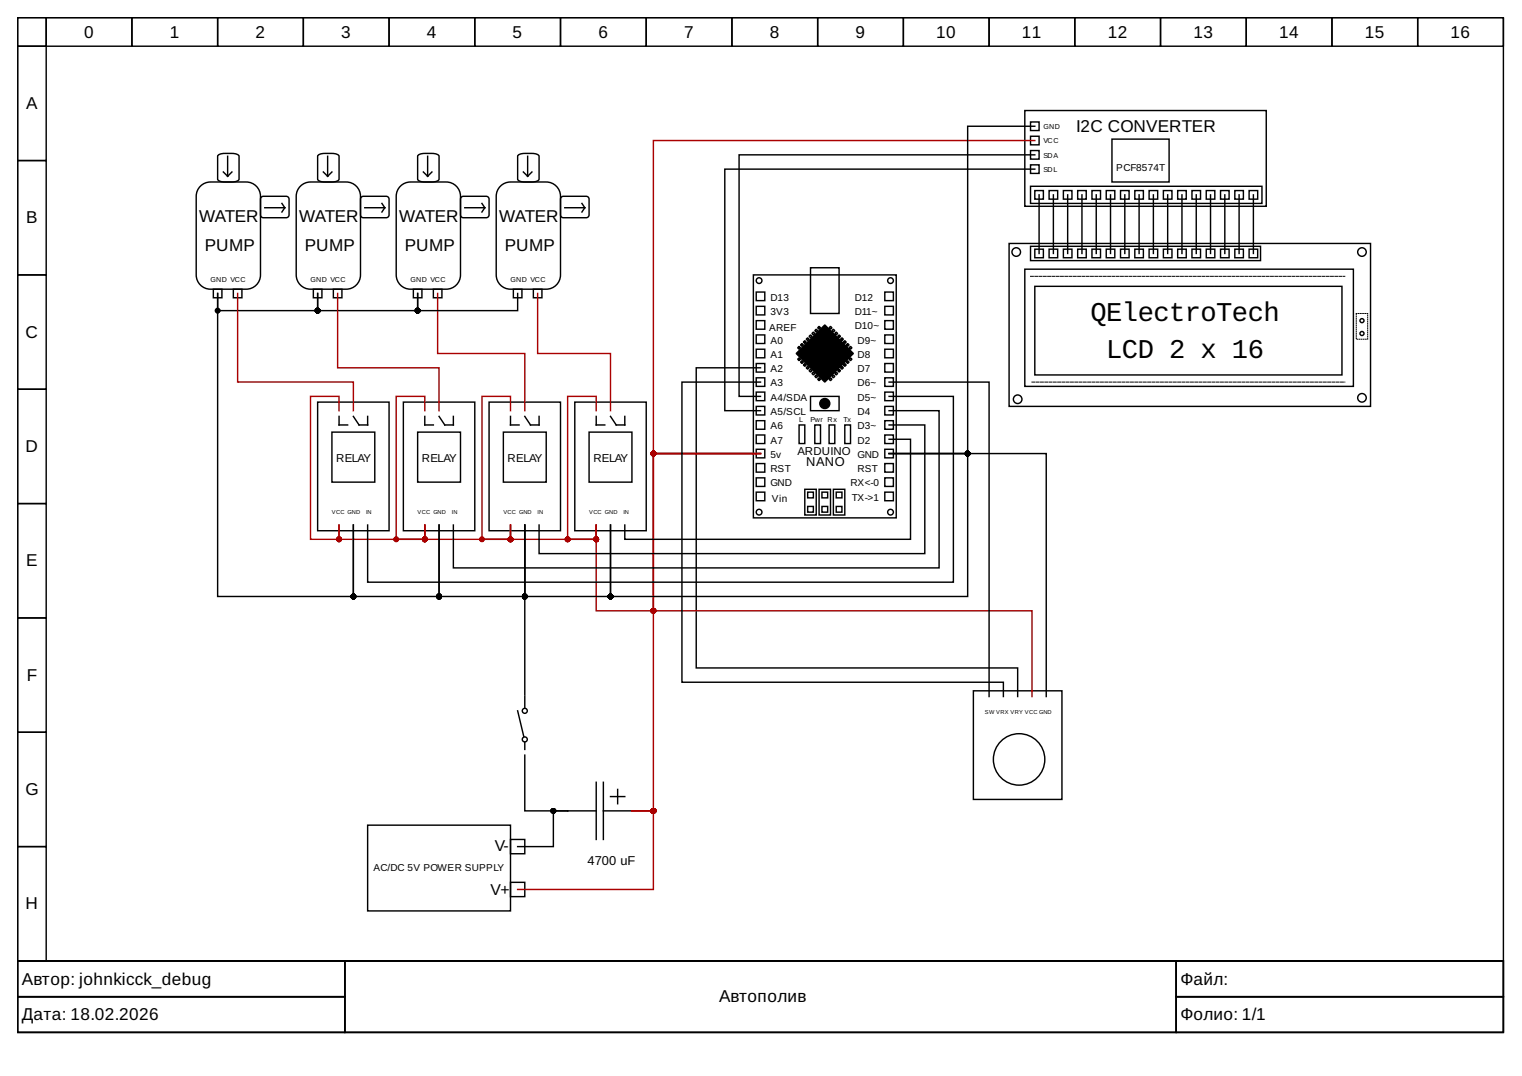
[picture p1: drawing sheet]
<svg xmlns="http://www.w3.org/2000/svg" width="297mm" height="210mm" viewBox="0 0 297 210" stroke-linecap="round" stroke-linejoin="round" font-family="sans-serif">
<g fill="none" stroke="#000" stroke-width=".28">
<path d="M3.4 3.4h290v184.1h-290zM3.4 3.4h5.6v5.6h-5.6zM3.4 9h5.6v22.3h-5.6zM9 3.4h16.7v5.6h-16.7zM25.7 3.4h16.8v5.6h-16.8zM42.5 3.4h16.7v5.6h-16.7zM59.2 3.4h16.7v5.6h-16.7zM75.9 3.4h16.8v5.6h-16.8zM92.7 3.4h16.7v5.6h-16.7zM109.4 3.4h16.7v5.6h-16.7zM126.1 3.4h16.7v5.6h-16.7zM142.8 3.4h16.8v5.6h-16.8z"/>
<path d="M159.6 3.4h16.7v5.6h-16.7zM176.3 3.4h16.7v5.6h-16.7zM193 3.4h16.8v5.6h-16.8zM209.8 3.4h16.7v5.6h-16.7zM226.5 3.4h16.7v5.6h-16.7zM243.2 3.4h16.8v5.6h-16.8zM260 3.4h16.7v5.6h-16.7zM276.7 3.4h16.7v5.6h-16.7zM3.4 31.3h5.6v22.3h-5.6zM39.3 36.1l1.1-.5 .7-.1h7a2.79 2.79 0 0 1 2.7 2.8v15.3a2.79 2.79 0 0 1-2.7 2.8h-7a2.79 2.79 0 0 1-2.8-2.8v-15.3a2.78 2.78 0 0 1 1-2.2zM42.6 30.3a5.3 5.3 0 0 1 3.9 0l.2 .2v4.4a1.32 1.32 0 0 1-1.4 .6 3.9 3.9 0 0 1-2.7-.3l-.1-.3v-4.4zM43.6 33.6l.8 .8"/>
<path d="M44.4 30.5v3.9M45.3 33.6l-.9 .8M51.1 38.4h5l.3 .4-.1 3.4-.4 .3-4.8-.1-.3-.5v-3.1zM55 39.7l.6 .8M58.9 36.1l1.1-.5 .6-.1h7a2.79 2.79 0 0 1 2.8 2.8v15.3a2.79 2.79 0 0 1-2.8 2.8h-7a2.79 2.79 0 0 1-2.8-2.8v-15.3a2.78 2.78 0 0 1 1.1-2.2zM62.1 30.3a5.3 5.3 0 0 1 4 0l.1 .2v4.4a1.32 1.32 0 0 1-1.4 .6 3.9 3.9 0 0 1-2.7-.3l-.1-.3v-4.4zM63.1 33.6l.8 .8M63.9 30.5v3.9M64.8 33.6l-.9 .8M70.6 38.4h5.1l.2 .4v3.4l-.5 .3-4.8-.1-.2-.5v-3.1zM74.5 39.7l.6 .8M78.4 36.1l1.1-.5 .6-.1h7a2.79 2.79 0 0 1 2.8 2.8v15.3a2.79 2.79 0 0 1-2.8 2.8h-7a2.79 2.79 0 0 1-2.8-2.8v-15.3a2.78 2.78 0 0 1 1.1-2.2z"/>
<path d="M81.6 30.3a5.3 5.3 0 0 1 4 0l.1 .2v4.4a1.32 1.32 0 0 1-1.4 .6 3.9 3.9 0 0 1-2.7-.3l-.1-.3v-4.4zM82.6 33.6l.9 .8M83.5 30.5v3.9M84.3 33.6l-.8 .8M90.1 38.4h5.1l.2 .4v3.4l-.5 .3-4.8-.1-.2-.5v-3.1zM94.1 39.7l.5 .8M97.9 36.1l1.1-.5 .6-.1h7a2.79 2.79 0 0 1 2.8 2.8v15.3a2.79 2.79 0 0 1-2.8 2.8h-7a2.79 2.79 0 0 1-2.8-2.8v-15.3a2.78 2.78 0 0 1 1.1-2.2zM101.1 30.3a5.3 5.3 0 0 1 4 0l.1 .2v4.4a1.32 1.32 0 0 1-1.4 .6 3.9 3.9 0 0 1-2.7-.3l-.1-.3v-4.4zM102.1 33.6l.9 .8M103 30.5v3.9M103.8 33.6l-.8 .8M109.7 38.4h5l.3 .4-.1 3.4-.5 .3-4.7-.1-.3-.5v-3.1z"/>
<path d="M113.6 39.7l.5 .8M200 21.6h47.1v18.6h-47.1zM201.1 29.4h1.7v1.6h-1.7zM201.1 32.2h1.7v1.6h-1.7zM201.1 26.6h1.7v1.7h-1.7zM201.1 23.8h1.7v1.7h-1.7zM201.1 36.3h45.2v3.4h-45.2zM202 33h-60.5v47.1h6.9M202 24.6h-13.1v63.9h-15.4M202 30.2h-57.8v47.1h4.2M202 37.2h1.6v1.6h-1.6zM202.8 38v11.4"/>
<path d="M204.7 37.2h1.7v1.6h-1.7zM205.6 38v11.4M207.5 37.2h1.7v1.6h-1.7zM208.4 38v11.4M210.3 37.2h1.7v1.6h-1.7zM211.2 38v11.4M213.1 37.2h1.7v1.6h-1.7zM213.9 38v11.4M215.9 37.2h1.7v1.6h-1.7zM216.7 38v11.4M217 27.1h11.2v8.4h-11.2zM218.7 37.2h1.7v1.6h-1.7z"/>
<path d="M219.5 38v11.4M221.5 37.2h1.6v1.6h-1.6zM222.3 38v11.4M224.3 37.2h1.6v1.6h-1.6zM225.1 38v11.4M227.1 37.2h1.6v1.6h-1.6zM227.9 38v11.4M229.8 37.2h1.7v1.6h-1.7zM230.7 38v11.4M232.6 37.2h1.7v1.6h-1.7zM233.5 38v11.4M235.4 37.2h1.7v1.6h-1.7z"/>
<path d="M236.3 38v11.4M238.2 37.2h1.7v1.6h-1.7zM239 38v11.4M241 37.2h1.7v1.6h-1.7zM241.8 38v11.4M243.8 37.2h1.7v1.6h-1.7zM244.6 38v11.4M3.4 53.6h5.6v22.3h-5.6zM41.6 56.4h1.7v1.7h-1.7zM45.5 56.4h1.7v1.7h-1.7zM51.7 40.5h3.9M55.6 40.5l-.6 .9"/>
<path d="M61.2 56.4h1.6v1.7h-1.6zM65.1 56.4h1.6v1.7h-1.6zM71.2 40.5h3.9M75.1 40.5l-.6 .9M80.7 56.4h1.6v1.7h-1.6zM84.6 56.4h1.6v1.7h-1.6zM90.7 40.5h3.9M94.6 40.5l-.5 .9M100.2 56.4h1.7v1.7h-1.7zM101 57.3v3.3h-19.5v-3.3v3.3h-19.5v-3.3v3.3h-19.5v-3.3v59.1h26.5v-14v14h16.7v-14v14h16.7v-14M104.1 56.4h1.7v1.7h-1.7zM110.2 40.5h3.9"/>
<path d="M114.1 40.5l-.5 .9M147 53.6h27.9v47.4h-27.9zM147.6 59.8h1.7v1.6h-1.7zM147.6 57h1.7v1.6h-1.7zM158.2 52.2h5.6v9h-5.6zM172.7 59.8h1.7v1.6h-1.7zM172.7 57h1.7v1.6h-1.7zM196.9 47.5h70.6v31.8h-70.6zM200 52.5h64.1v22.9h-64.1zM201.1 48.1h44.9v2.7h-44.9zM202 48.6h1.6v1.7h-1.6zM202 55.9h59.9v17.2h-59.9z"/>
<path d="M204.7 48.6h1.7v1.7h-1.7zM207.5 48.6h1.7v1.7h-1.7zM210.3 48.6h1.7v1.7h-1.7zM213.1 48.6h1.7v1.7h-1.7zM215.9 48.6h1.7v1.7h-1.7zM218.7 48.6h1.7v1.7h-1.7zM221.5 48.6h1.6v1.7h-1.6zM224.3 48.6h1.6v1.7h-1.6zM227.1 48.6h1.6v1.7h-1.6zM229.8 48.6h1.7v1.7h-1.7zM232.6 48.6h1.7v1.7h-1.7zM235.4 48.6h1.7v1.7h-1.7z"/>
<path d="M238.2 48.6h1.7v1.7h-1.7zM241 48.6h1.7v1.7h-1.7zM243.8 48.6h1.7v1.7h-1.7zM3.4 75.9h5.6v22.3h-5.6zM62 78.4h13.9v25.1h-13.9zM78.7 78.4h14v25.1h-14zM95.4 78.4h14v25.1h-14zM112.2 78.4h13.9v25.1h-13.9zM147.6 62.5h1.7v1.7h-1.7zM147.6 68.1h1.7v1.7h-1.7zM147.6 70.9h1.7v1.7h-1.7zM147.6 65.3h1.7v1.7h-1.7z"/>
<path d="M147.6 76.5h1.7v1.7h-1.7zM147.6 79.3h1.7v1.7h-1.7zM147.6 73.7h1.7v1.7h-1.7zM148.4 71.7h-12.5v58.6h62.7v5.6M148.4 74.5h-15.3v58.6h62.7v2.8M155.7 70.1l.3-.3 .2 .3-.2 .3zM155.7 67.8l.3-.2 .2 .2-.2 .3zM156.2 67.3l.3-.3 .3 .3-.3 .3zM156.2 70.6l.3-.2 .3 .2-.3 .3zM156.8 71.2l.3-.3 .2 .3-.2 .3zM156.8 66.7l.3-.2 .2 .2-.2 .3zM157.3 66.2l.3-.3 .3 .3-.3 .3z"/>
<path d="M157.6 71.5l.3 .2-.3 .3-.3-.3zM157.9 65.6l.3-.3 .3 .3-.3 .3zM158.2 72l.3 .3-.3 .3-.3-.3zM158.2 77.3h5.6v2.8h-5.6zM158.5 65.1l.2-.3 .3 .3-.3 .2zM158.7 72.6l.3 .3-.3 .2-.2-.2zM159 64.5l.3-.3 .3 .3-.3 .3zM159.3 73.1l.3 .3-.3 .3-.3-.3zM159.6 63.9l.3-.2 .2 .2-.2 .3zM159.9 73.7l.2 .3-.2 .3-.3-.3zM161.8 63.9l.3-.2 .3 .2-.3 .3zM161.8 74l.3-.3 .3 .3-.3 .3z"/>
<path d="M162.4 64.5l.2-.3 .3 .3-.3 .3zM162.4 73.4l.2-.3 .3 .3-.3 .3zM162.9 65.1l.3-.3 .3 .3-.3 .2zM162.9 72.9l.3-.3 .3 .3-.3 .2zM163.5 65.6l.3-.3 .2 .3-.2 .3zM163.5 72.3l.3-.3 .2 .3-.2 .3zM164 66.2l.3-.3 .3 .3-.3 .3zM164 71.7l.3-.2 .3 .2-.3 .3zM164.6 66.7l.3-.2 .3 .2-.3 .3zM164.6 71.2l.3-.3 .3 .3-.3 .3zM165.4 70.4l.3 .2-.3 .3-.2-.3zM165.4 67l.3 .3-.3 .3-.2-.3z"/>
<path d="M166 67.6l.3 .2-.3 .3-.3-.3zM166 69.8l.3 .3-.3 .3-.3-.3zM172.7 62.5h1.7v1.7h-1.7zM172.7 68.1h1.7v1.7h-1.7zM172.7 76.5h1.7v1.7h-1.7zM172.7 79.3h1.7v1.7h-1.7zM172.7 70.9h1.7v1.7h-1.7zM172.7 73.7h1.7v1.7h-1.7zM172.7 65.3h1.7v1.7h-1.7zM173.5 74.5h19.5v61.4M173.5 77.3h12.6v36.3h-114.4v-11.2M3.4 98.2h5.6v22.3h-5.6z"/>
<path d="M64.8 84.3h8.3v9.8h-8.3zM66.2 81.2v1.7h1.6M69 81.2l1.1 1.7h1.6v-1.7M81.5 84.3h8.4v9.8h-8.4zM82.9 81.2v1.7h1.7M85.7 81.2l1.1 1.7h1.7v-1.7M98.2 84.3h8.4v9.8h-8.4zM99.6 81.2v1.7h1.7M102.4 81.2l1.1 1.7h1.7v-1.7M115 84.3h8.3v9.8h-8.3zM116.4 81.2v1.7h1.6M119.1 81.2l1.2 1.7h1.6v-1.7"/>
<path d="M147.6 84.9h1.7v1.6h-1.7zM147.6 87.6h1.7v1.7h-1.7zM147.6 82.1h1.7v1.6h-1.7zM147.6 93.2h1.7v1.7h-1.7zM147.6 96h1.7v1.7h-1.7zM147.6 90.4h1.7v1.7h-1.7zM156 82.9h1.1v3.6h-1.1zM157.1 95.4h2.2v5.1h-2.2zM157.6 98.8h1.1v1.1h-1.1zM157.6 96h1.1v1.1h-1.1zM159 82.9h1.1v3.6h-1.1zM159.9 95.4h2.2v5.1h-2.2z"/>
<path d="M160.4 98.8h1.1v1.1h-1.1zM160.4 96h1.1v1.1h-1.1zM161.8 82.9h1.1v3.6h-1.1zM162.6 95.4h2.3v5.1h-2.3zM163.2 96h1.1v1.1h-1.1zM163.2 98.8h1.1v1.1h-1.1zM164.9 82.9h1.1v3.6h-1.1zM172.7 93.2h1.7v1.7h-1.7zM172.7 84.9h1.7v1.6h-1.7zM172.7 87.6h1.7v1.7h-1.7zM172.7 96h1.7v1.7h-1.7zM172.7 90.4h1.7v1.7h-1.7z"/>
<path d="M172.7 82.1h1.7v1.6h-1.7zM173.5 88.5h30.7v47.4M173.5 80.1h9.8v30.7h-94.8v-8.4M173.5 85.7h4.2v19.5h-55.8v-2.8M173.5 82.9h7v25.1h-75.3v-5.6M173.5 88.5h15.4v27.9h-69.8v-14v14h-16.7v-14M102.4 102.4v33.2M3.4 120.5h5.6v22.3h-5.6zM101 138.7l1.2 5M102.4 135.9v2.1M190 134.8h17.3v21.2h-17.3zM3.4 142.8h5.6v22.4h-5.6z"/>
<path d="M102.4 144.8v1.4M102.4 147.3v10.9h8.4M110.8 158.2h5.6M110.8 158.2h-2.8v7h-7M116.4 152.6v11.2M117.8 152.6v11.2M117.8 158.2h5.5M119.1 155.4h2.8M120.5 154v2.8M3.4 165.2h5.6v22.3h-5.6zM71.7 161h27.9v16.7h-27.9zM99.6 163.8h2.8v2.7h-2.8z"/>
<path d="M99.6 172.1h2.8v2.8h-2.8zM3.4 187.5h290v13.9h-290zM3.4 187.5h63.9v6.9h-63.9zM3.4 194.4h63.9v7h-63.9zM67.3 187.5h162.3v13.9h-162.3zM229.6 187.5h63.8v6.9h-63.8zM229.6 194.4h63.8v7h-63.8z"/>
<circle cx="148.1" cy="54.7" r=".56"/>
<circle cx="173.8" cy="54.7" r=".56"/>
<circle cx="198.3" cy="49.2" r=".84"/>
<circle cx="265.8" cy="49.2" r=".84"/>
<circle cx="198.6" cy="77.9" r=".84"/>
<circle cx="265.8" cy="77.6" r=".84"/>
<circle cx="265.8" cy="62.6" r=".39"/>
<circle cx="265.8" cy="65.1" r=".39"/>
<circle cx="148.1" cy="99.9" r=".56"/>
<circle cx="173.8" cy="99.9" r=".56"/>
<circle cx="102.4" cy="138.7" r=".49"/>
<circle cx="102.4" cy="144.2" r=".49"/>
<circle cx="198.9" cy="148.1" r="5"/>
</g>
<path d="M201.1 53.9h61.4M201.4 74.5h61.1" fill="none" stroke="#000" stroke-width=".2" stroke-dasharray=".6 .3"/>
<path d="M264.7 61.2h2.2v5h-2.2z" fill="none" stroke="#000" stroke-width=".2" stroke-dasharray=".1 .3"/>
<g fill="#000" stroke="#000" stroke-width=".28">
<path d="M155.4 69l5.6-5.6 5.5 5.6-5.5 5.5z" fill-rule="evenodd"/>
<circle cx="42.5" cy="60.6" r=".42"/>
<circle cx="62" cy="60.6" r=".42"/>
<circle cx="81.5" cy="60.6" r=".42"/>
<circle cx="161" cy="78.7" r=".98"/>
<circle cx="188.9" cy="88.5" r=".42"/>
<circle cx="69" cy="116.4" r=".42"/>
<circle cx="85.7" cy="116.4" r=".42"/>
<circle cx="102.4" cy="116.4" r=".42"/>
<circle cx="119.1" cy="116.4" r=".42"/>
<circle cx="108" cy="158.2" r=".42"/>
</g>
<g fill="none" stroke="#a00" stroke-width=".28">
<path d="M202 27.4h-74.5v61.1h20.9M46.4 57.3v17.2h22.6v5.6M65.9 57.3v14.4h19.8v8.4M85.4 57.3v11.7h17v11.1M104.9 57.3v11.7h14.2v11.1M66.2 80.1v-2.8h-5.6v27.9h5.6v-2.8v2.8h16.7v-2.8M82.9 80.1v-2.8h-5.6v27.9h5.6v-2.8M99.6 80.1v-2.8h-5.5v27.9h5.5v-2.8M116.4 80.1v-2.8h-5.6v27.9h5.6v-2.8M148.4 88.5h-20.9v30.6h-11.1v-16.7M148.4 88.5h-20.9v69.7h-4.2h4.2v15.3h-26.5M148.4 88.5h-20.9v30.6h73.9v16.8"/>
<path d="M82.9 102.4v2.8h16.7v-2.8M99.6 102.4v2.8h16.8v-2.8"/>
</g>
<g fill="#a00" stroke="#a00" stroke-width=".28">
<circle cx="127.5" cy="88.5" r=".42"/>
<circle cx="116.4" cy="105.2" r=".42"/>
<circle cx="99.6" cy="105.2" r=".42"/>
<circle cx="82.9" cy="105.2" r=".42"/>
<circle cx="66.2" cy="105.2" r=".42"/>
<circle cx="127.5" cy="119.1" r=".42"/>
<circle cx="127.5" cy="158.2" r=".42"/>
<circle cx="77.3" cy="105.2" r=".42"/>
<circle cx="110.8" cy="105.2" r=".42"/>
<circle cx="94.1" cy="105.2" r=".42"/>
</g>
<g font-size="5.3">
<text x="212.8" y="62.5">QElectroTech</text>
<text x="215.9" y="69.8">LCD 2 x 16</text>
</g>
<g font-size="3.3">
<text x="16.4" y="7.3">0</text>
<text x="33.1" y="7.3">1</text>
<text x="49.9" y="7.3">2</text>
<text x="66.6" y="7.3">3</text>
<text x="83.3" y="7.3">4</text>
<text x="100" y="7.3">5</text>
<text x="116.8" y="7.3">6</text>
<text x="133.5" y="7.3">7</text>
<text x="150.2" y="7.3">8</text>
<text x="167" y="7.3">9</text>
<text x="182.7" y="7.3">10</text>
<text x="199.4" y="7.3">11</text>
<text x="216.2" y="7.3">12</text>
<text x="232.9" y="7.3">13</text>
<text x="249.6" y="7.3">14</text>
<text x="266.4" y="7.3">15</text>
<text x="283.1" y="7.3">16</text>
<text x="5.1" y="21.3">A</text>
<text x="210" y="25.7">I2C CONVERTER</text>
<text x="5.1" y="43.6">B</text>
<text x="38.8" y="43.3">WATER</text>
<text x="58.4" y="43.3">WATER</text>
<text x="77.9" y="43.3">WATER</text>
<text x="97.4" y="43.3">WATER</text>
<text x="40" y="48.9">PUMP</text>
<text x="59.5" y="48.9">PUMP</text>
<text x="79" y="48.9">PUMP</text>
<text x="98.5" y="48.9">PUMP</text>
<text x="5" y="65.9">C</text>
<text x="5" y="88.2">D</text>
<text x="5.1" y="110.5">E</text>
<text x="5.3" y="132.8">F</text>
<text x="5" y="155.1">G</text>
<text x="5" y="177.4">H</text>
<text x="4.3" y="192.1">Автор: johnkicck_debug</text>
<text x="140.3" y="195.5">Автополив</text>
<text x="230.4" y="192.1">Файл:</text>
<text x="4.3" y="199">Дата: 18.02.2026</text>
<text x="230.4" y="199">Фолио: 1/1</text>
</g>
<g font-size="3.1">
<text x="96.6" y="166">V-</text>
<text x="95.7" y="174.6">V+</text>
</g>
<g font-size="2.5">
<text x="157.3" y="91">NANO</text>
<text x="114.7" y="168.8">4700 uF</text>
</g>
<g font-size="2.2">
<text x="155.7" y="88.8">ARDUINO</text>
<text x="65.6" y="90.2">RELAY</text>
<text x="82.3" y="90.2">RELAY</text>
<text x="99.1" y="90.2">RELAY</text>
<text x="115.8" y="90.2">RELAY</text>
</g>
<g font-size="2">
<text x="217.8" y="33.3">PCF8574T</text>
<text x="150.4" y="58.6">D13</text>
<text x="166.8" y="58.6">D12</text>
<text x="150.1" y="64.5">AREF</text>
<text x="150.4" y="61.4">3V3</text>
<text x="166.8" y="61.4">D11~</text>
<text x="166.8" y="64.2">D10~</text>
<text x="150.4" y="67">A0</text>
<text x="150.4" y="69.8">A1</text>
<text x="167.4" y="67">D9~</text>
<text x="167.4" y="69.8">D8</text>
<text x="150.4" y="75.4">A3</text>
<text x="150.4" y="72.6">A2</text>
<text x="167.4" y="75.4">D6~</text>
<text x="167.4" y="72.6">D7</text>
<text x="150.4" y="83.7">A6</text>
<text x="150.4" y="78.2">A4/SDA</text>
<text x="150.4" y="81">A5/SCL</text>
<text x="167.4" y="83.7">D3~</text>
<text x="167.4" y="78.2">D5~</text>
<text x="167.4" y="81">D4</text>
<text x="150.4" y="86.5">A7</text>
<text x="150.4" y="89.3">5v</text>
<text x="167.4" y="86.5">D2</text>
<text x="167.4" y="89.3">GND</text>
<text x="150.4" y="92.1">RST</text>
<text x="150.4" y="94.9">GND</text>
<text x="166" y="94.9">RX&lt;-0</text>
<text x="167.4" y="92.1">RST</text>
<text x="150.7" y="98">Vin</text>
<text x="166.3" y="97.7">TX-&gt;1</text>
<text x="72.9" y="169.9">AC/DC 5V POWER SUPPLY</text>
</g>
<g font-size="1.4">
<text x="203.6" y="28">VCC</text>
<text x="203.6" y="25.2">GND</text>
<text x="203.6" y="30.8">SDA</text>
<text x="203.6" y="33.6">SDL</text>
<text x="41.1" y="55">GND VCC</text>
<text x="60.6" y="55">GND VCC</text>
<text x="80.1" y="55">GND VCC</text>
<text x="99.6" y="55">GND VCC</text>
<text x="156" y="82.3">L</text>
<text x="158.2" y="82.3">Pwr Rx</text>
<text x="164.6" y="82.3">Tx</text>
</g>
<g font-size="1.1">
<text x="64.8" y="100.2">VCC GND</text>
<text x="71.5" y="100.2">IN</text>
<text x="81.5" y="100.2">VCC GND</text>
<text x="88.2" y="100.2">IN</text>
<text x="98.2" y="100.2">VCC GND</text>
<text x="104.9" y="100.2">IN</text>
<text x="115" y="100.2">VCC GND</text>
<text x="121.7" y="100.2">IN</text>
<text x="192.2" y="139.2">SW VRX VRY VCC GND</text>
</g>
</svg>
